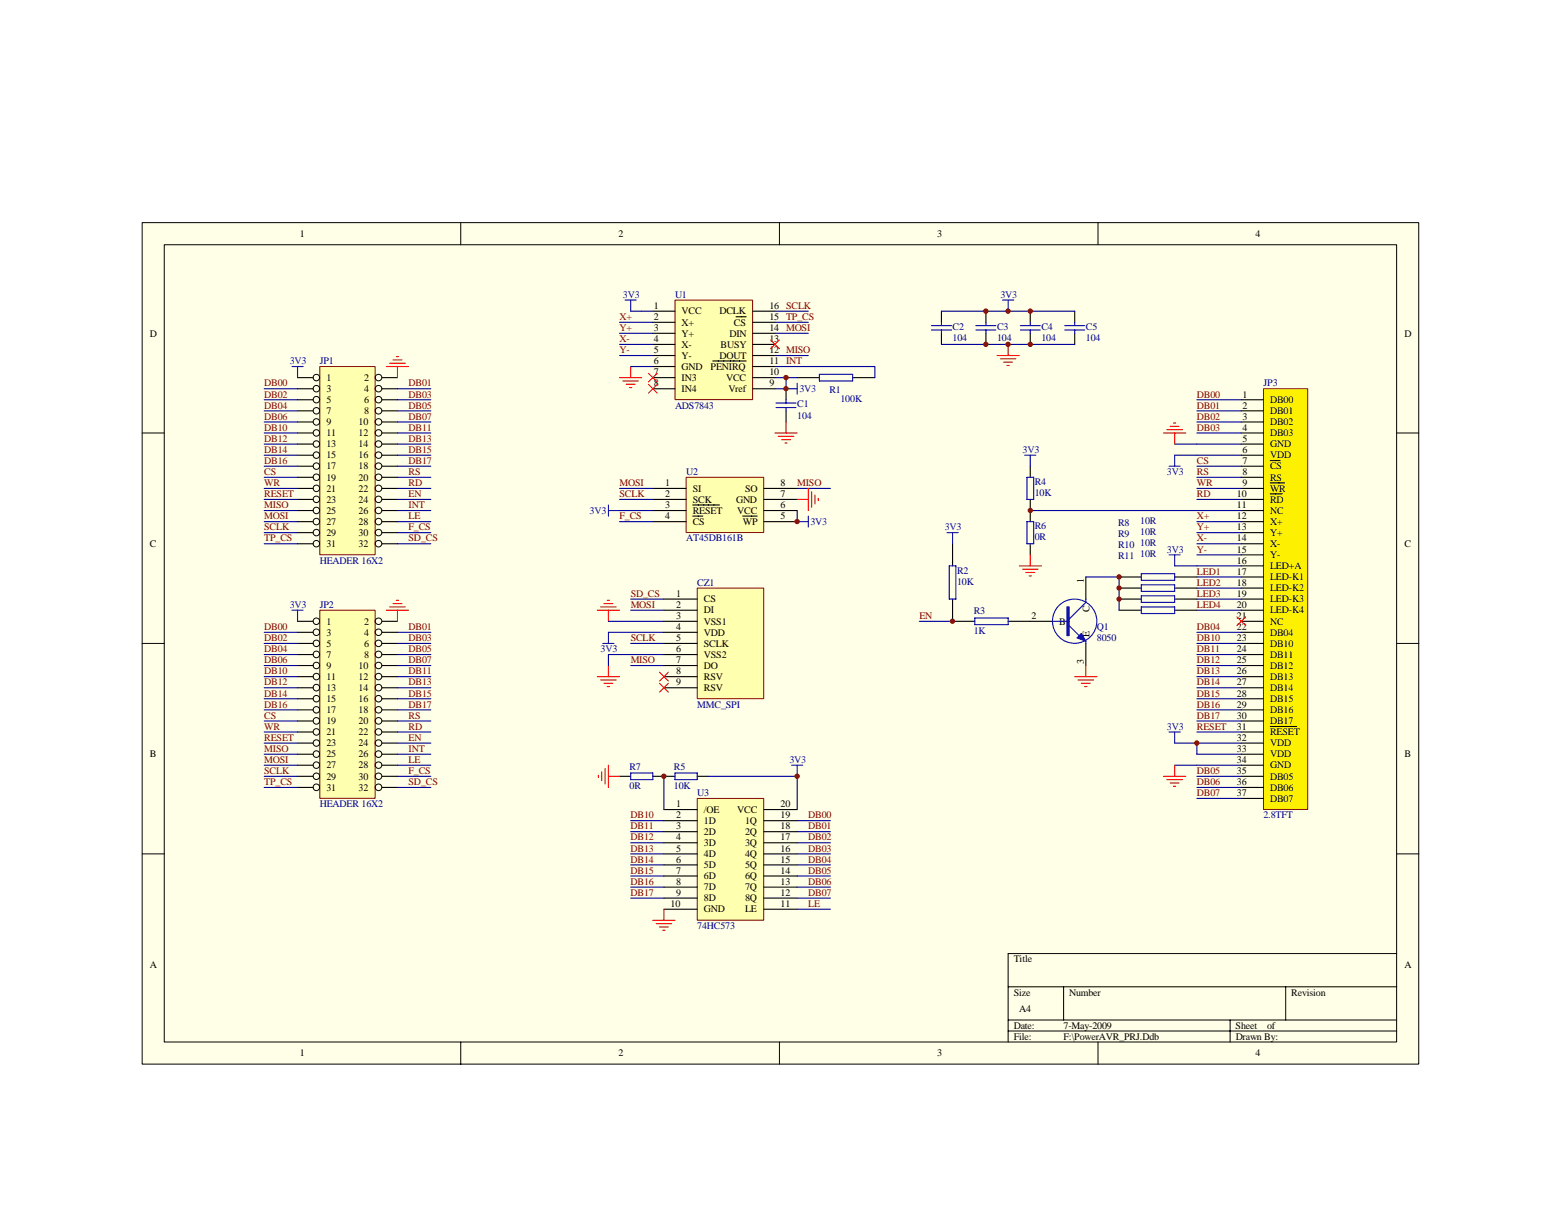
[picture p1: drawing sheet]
<svg xmlns="http://www.w3.org/2000/svg" width="279mm" height="216mm" viewBox="0 0 279 216" stroke-linecap="round" stroke-linejoin="round" font-family="sans-serif">
<path d="M25.4 39.9h228.5v150.6h-228.5z" fill="#ffffe8"/>
<g fill="none" stroke="#000" stroke-width=".18">
<path d="M25.4 39.9h228.5v150.6h-228.5zM82.5 39.9v3.9M139.5 39.9v3.9M196.5 39.9v3.9M29.4 43.8h220.6v142.7h-220.6zM25.4 77.5h4M250 77.5h4M25.4 115.2h4M250 115.2h4M25.4 152.9h4M250 152.9h4M180.4 176.7h69.6"/>
<path d="M190.4 176.7v5.9M230.1 176.7v5.9M250 170.7h-69.6v15.9M82.5 186.6v3.9M139.5 186.6v3.9M180.4 182.6h69.6M180.4 184.6h69.6M196.5 186.6v3.9M220.2 182.6v4"/>
</g>
<path d="M120.8 53.7h13.9v17.8h-13.9z" fill="#ffffb0"/>
<path d="M120.8 53.7h13.9v17.8h-13.9z" fill="none" stroke="#800000" stroke-width=".18"/>
<g fill="none" stroke="#000" stroke-width=".2">
<path d="M116.8 55.7h4M116.8 57.7h4M116.8 59.7h4M131.7 56.7h1.8M134.7 55.7h4M134.7 57.7h4M134.7 59.7h4M116.8 61.7h4M116.8 63.6h4M116.8 65.6h4M116.8 67.6h4M116.8 69.6h4"/>
<path d="M127.6 64.6h5.9M134.7 61.7h4M134.7 63.6h4M134.7 65.6h4M134.7 67.6h4M134.7 69.6h4M170.5 97.3v4M170.5 107.3v3.9M184.4 111.2h4M194.4 103.3v4M194.4 115.2v3.9M200.3 103.3h4"/>
<path d="M200.3 105.3h4M200.3 107.3h4M200.3 109.2h4M210.2 103.3h4M210.2 105.3h4M210.2 107.3h4M210.2 109.2h4"/>
</g>
<g fill="none" stroke="#000080" stroke-width=".2">
<path d="M210.2 79.5h12M214.2 71.6h8M214.2 73.6h8M214.2 75.5h8M214.2 77.5h8M210.2 81.5h12M214.2 83.5h8M214.2 85.4h8M214.2 87.4h8M214.2 89.4h8M214.2 93.4h8M214.2 95.4h8"/>
<path d="M214.2 97.3h8M214.2 99.3h8M194.4 103.3h5.9v5.9M210.2 101.3h12M214.2 103.3h8M214.2 105.3h8M214.2 107.3h8M214.2 109.2h8M214.2 113.2h8M214.2 115.2h8M214.2 117.2h8M214.2 119.1h8"/>
<path d="M214.2 121.1h8M214.2 123.1h8M214.2 125.1h8M214.2 127.1h8M214.2 129.1h8M214.2 131h8M214.2 133h8M214.2 135h8M214.2 137h8M214.2 139h8M214.2 141h8M214.2 142.9h8"/>
</g>
<path d="M208.3 77.5h3.9M208.9 76.9h2.7M209.4 76.3h1.6M210 75.7h.4M210.2 77.5v2M194.4 119.1v2M192.4 121.1h3.9M193 121.7h2.7M193.5 122.3h1.6M194.1 122.9h.4" fill="none" stroke="#f00" stroke-width=".2"/>
<g fill="none" stroke="#00f" stroke-width=".2">
<path d="M209.3 83.5h1.9M209.3 99.3h1.9M210.2 81.5v2M210.2 99.3v2M169.9 101.3h1.2v6h-1.2zM188.4 111.2h3M191.4 112l1.7 1.8M194.4 107.3v.5l-3 3M194.4 114.8v.4M204.3 102.7h5.9v1.2h-5.9zM204.3 104.7h5.9v1.2h-5.9zM204.3 106.7h5.9v1.1h-5.9z"/>
<path d="M204.3 108.6h5.9v1.2h-5.9z"/>
<circle cx="192.4" cy="111.2" r="4"/>
</g>
<g fill="#00f" stroke="#00f" stroke-width=".2">
<path d="M193.5 113.4l.9 1.4-1.6-.6z"/>
<path d="M191 108.6h.4v5.2h-.4z" fill-rule="evenodd"/>
</g>
<path d="M226.2 69.6h7.9v75.3h-7.9z" fill="#fdf101"/>
<path d="M226.1 69.6h8v75.3h-8z" fill="none" stroke="#800000" stroke-width=".18"/>
<g fill="none" stroke="#000" stroke-width=".2">
<path d="M176.5 55.7v2M176.5 59.7v2M184.4 55.7v2M184.4 59.7v2M192.4 55.7v2M192.4 59.7v2M140.7 69.6v2M140.7 73.6v1.9M142.7 67.6h4M152.6 67.6h4M222.2 71.6h3.9M222.2 73.6h3.9"/>
<path d="M222.2 75.5h3.9M222.2 77.5h3.9M222.2 79.5h3.9M222.2 81.5h3.9M222.2 83.5h3.9M222.2 85.4h3.9M222.2 87.4h3.9M222.2 89.4h3.9M222.2 91.4h3.9M222.2 93.4h3.9M222.2 95.4h3.9M222.2 97.3h3.9"/>
<path d="M222.2 99.3h3.9M227.3 82.5h1.8M227.3 86.4h2.6M227.3 88.4h2.2M170.5 111.2h4M180.4 111.2h4M222.2 101.3h3.9M222.2 103.3h3.9M222.2 105.3h3.9M222.2 107.3h3.9M222.2 109.2h3.9M222.2 111.2h3.9"/>
<path d="M222.2 113.2h3.9M222.2 115.2h3.9M222.2 117.2h3.9M222.2 119.1h3.9M222.2 121.1h3.9M222.2 123.1h3.9M222.2 125.1h3.9M222.2 127.1h3.9M222.2 129.1h3.9M222.2 131h3.9M222.2 133h3.9M222.2 135h3.9"/>
<path d="M222.2 137h3.9M222.2 139h3.9M227.3 130h4.8M222.2 141h3.9M222.2 142.9h3.9"/>
</g>
<path d="M116.1 66.8l1.5 1.6M116.1 68.8l1.5 1.6M117.6 66.8l-1.5 1.6M117.6 68.8l-1.5 1.6M221.4 110.4l1.6 1.6M223 110.4l-1.6 1.6" fill="none" stroke="#f00" stroke-width=".18"/>
<g fill="none" stroke="#00f" stroke-width=".2">
<path d="M111.9 53.7h2M112.9 53.7v2M174.7 59.1h3.5M174.7 58.3h3.5M176.5 57.7v.6M176.5 59.1v.6M179.5 53.7h1.9M180.4 53.7v2M182.6 59.1h3.6M182.6 58.3h3.6M184.4 57.7v.6M184.4 59.1v.6"/>
<path d="M190.6 59.1h3.5M190.6 58.3h3.5M192.4 57.7v.6M192.4 59.1v.6M138.9 72.2h3.6M138.9 73h3.6M140.7 69.6h2M140.7 71.6v.6M140.7 73v.6M142.7 68.6v2M146.7 67h5.9v1.2h-5.9zM169.5 95.4h2"/>
<path d="M170.5 95.4v1.9M174.5 110.6h5.9v1.2h-5.9zM209.3 131h1.9M210.2 131v2"/>
</g>
<g fill="none" stroke="#000080" stroke-width=".2">
<path d="M110.9 57.7h5.9M110.9 59.7h5.9M112.9 55.7h3.9M138.7 55.7h6M138.7 57.7h6M138.7 59.7h6M176.5 55.7h15.9M110.9 61.7h5.9M110.9 63.6h5.9M112.9 65.6h3.9M138.7 65.6h17.9v2M138.7 63.6h6"/>
<path d="M138.7 67.6h4M140.7 67.6v2h-2M176.5 61.7h15.9M164.5 111.2h6M210.2 133h4v2M210.2 137h4"/>
</g>
<g fill="none" stroke="#f00" stroke-width=".2">
<path d="M110.9 67.6h4M111.5 68.2h2.8M112.1 68.8h1.6M112.7 69.4h.4M112.9 65.6v2M138.7 77.5h4M139.3 78.1h2.8M139.9 78.7h1.6M140.5 79.3h.4M140.7 75.5v2M178.5 63.6h3.9M179 64.2h2.8"/>
<path d="M179.6 64.8h1.6M180.2 65.4h.4M180.4 61.7v1.9M208.3 139h3.9M208.9 139.6h2.7M210.2 137v2M209.4 140.2h1.6M210 140.8h.4"/>
</g>
<path d="M57.3 65.6h9.8v33.7h-9.8z" fill="#ffffb0"/>
<path d="M57.2 65.6h9.9v33.7h-9.9z" fill="none" stroke="#800000" stroke-width=".18"/>
<g fill="none" stroke="#000" stroke-width=".18">
<circle cx="56.6" cy="71.6" r=".58"/>
<circle cx="56.6" cy="79.5" r=".58"/>
<circle cx="56.6" cy="77.5" r=".58"/>
<circle cx="56.6" cy="73.5" r=".58"/>
<circle cx="56.6" cy="67.6" r=".58"/>
<circle cx="56.6" cy="75.5" r=".58"/>
<circle cx="56.6" cy="69.6" r=".58"/>
<circle cx="67.8" cy="71.6" r=".59"/>
<circle cx="67.8" cy="79.5" r=".59"/>
<circle cx="67.8" cy="77.5" r=".59"/>
<circle cx="67.8" cy="67.6" r=".59"/>
<circle cx="67.8" cy="73.5" r=".59"/>
<circle cx="67.8" cy="75.5" r=".59"/>
<circle cx="67.8" cy="69.6" r=".59"/>
<circle cx="56.6" cy="91.4" r=".58"/>
<circle cx="56.6" cy="95.3" r=".58"/>
<circle cx="56.6" cy="89.4" r=".58"/>
<circle cx="56.6" cy="83.4" r=".58"/>
<circle cx="56.6" cy="85.4" r=".58"/>
<circle cx="56.6" cy="87.4" r=".58"/>
<circle cx="56.6" cy="81.5" r=".58"/>
<circle cx="56.6" cy="93.4" r=".58"/>
<circle cx="56.6" cy="97.3" r=".58"/>
<circle cx="67.8" cy="95.3" r=".59"/>
<circle cx="67.8" cy="91.4" r=".59"/>
<circle cx="67.8" cy="87.4" r=".59"/>
<circle cx="67.8" cy="83.4" r=".59"/>
<circle cx="67.8" cy="85.4" r=".59"/>
<circle cx="67.8" cy="89.4" r=".59"/>
<circle cx="67.8" cy="81.5" r=".59"/>
<circle cx="67.8" cy="93.4" r=".59"/>
<circle cx="67.8" cy="97.3" r=".59"/>
</g>
<g fill="none" stroke="#000" stroke-width=".2">
<path d="M53.3 67.6h2.7M53.3 69.6h2.7M53.3 71.6h2.7M53.3 73.6h2.7M53.3 75.5h2.7M53.3 77.5h2.7M53.3 79.5h2.7M68.4 67.6h2.7M68.4 69.6h2.7M68.4 71.6h2.7M68.4 73.6h2.7M68.4 75.5h2.7"/>
<path d="M68.4 77.5h2.7M68.4 79.5h2.7M53.3 81.5h2.7M53.3 83.5h2.7M53.3 85.4h2.7M53.3 87.4h2.7M53.3 89.4h2.7M53.3 91.4h2.7M53.3 93.4h2.7M53.3 95.4h2.7M53.3 97.3h2.7M68.4 81.5h2.7"/>
<path d="M68.4 83.5h2.7M68.4 85.4h2.7M68.4 87.4h2.7M68.4 89.4h2.7M68.4 91.4h2.7M68.4 93.4h2.7M68.4 95.4h2.7M68.4 97.3h2.7M184.4 83.5v1.9M184.4 89.4v4M184.4 97.3v2"/>
</g>
<g fill="none" stroke="#000080" stroke-width=".2">
<path d="M47.3 69.6h6M47.3 71.6h6M47.3 73.6h6M47.3 75.5h6M47.3 77.5h6M47.3 79.5h6M71.1 69.6h6M71.1 71.6h6M71.1 73.6h6M71.1 75.5h6M71.1 77.5h6M71.1 79.5h6"/>
<path d="M47.3 81.5h6M47.3 83.5h6M47.3 85.4h6M47.3 87.4h6M47.3 89.4h6M47.3 91.4h6M47.3 93.4h6M47.3 95.4h6M47.3 97.3h6M71.1 81.5h6M71.1 83.5h6M71.1 85.4h6"/>
<path d="M71.1 87.4h6M71.1 89.4h6M71.1 91.4h6M71.1 93.4h6M71.1 95.4h6M71.1 97.3h6M184.4 91.4h37.8"/>
</g>
<path d="M52.3 65.6h2M53.3 65.6v2M183.4 81.5h2M183.8 85.4h1.2v4h-1.2zM183.8 93.4h1.2v3.9h-1.2zM184.4 81.5v2" fill="none" stroke="#00f" stroke-width=".2"/>
<path d="M69.2 65.6h3.9M69.7 65h2.8M70.3 64.4h1.6M71 63.8h.3M71.1 65.6v2M184.4 99.3v2M182.4 101.3h4M183 101.9h2.8M183.6 102.5h1.6M184.2 103.1h.4" fill="none" stroke="#f00" stroke-width=".2"/>
<g fill="#800000" stroke="#800000" stroke-width=".18">
<circle cx="214.2" cy="133" r=".39"/>
<circle cx="200.3" cy="103.3" r=".39"/>
<circle cx="200.3" cy="105.3" r=".38"/>
<circle cx="200.3" cy="107.2" r=".38"/>
</g>
<path d="M137.9 60.9l1.6 1.5M139.5 60.9l-1.6 1.5" fill="none" stroke="#f00" stroke-width=".18"/>
<path d="M57.3 109.3h9.8v33.6h-9.8z" fill="#ffffb0"/>
<path d="M57.2 109.2h9.9v33.7h-9.9z" fill="none" stroke="#800000" stroke-width=".18"/>
<g fill="none" stroke="#000" stroke-width=".18">
<circle cx="56.6" cy="117.2" r=".59"/>
<circle cx="56.6" cy="111.2" r=".58"/>
<circle cx="56.6" cy="115.2" r=".58"/>
<circle cx="56.6" cy="119.1" r=".58"/>
<circle cx="56.6" cy="113.2" r=".58"/>
<circle cx="67.8" cy="117.2" r=".59"/>
<circle cx="67.8" cy="111.2" r=".59"/>
<circle cx="67.8" cy="115.2" r=".59"/>
<circle cx="67.8" cy="119.1" r=".59"/>
<circle cx="67.8" cy="113.2" r=".59"/>
<circle cx="56.6" cy="123.1" r=".59"/>
<circle cx="56.6" cy="129" r=".59"/>
<circle cx="56.6" cy="135" r=".59"/>
<circle cx="56.6" cy="137" r=".58"/>
<circle cx="56.6" cy="131" r=".58"/>
<circle cx="56.6" cy="127.1" r=".58"/>
<circle cx="56.6" cy="125.1" r=".58"/>
<circle cx="56.6" cy="121.1" r=".58"/>
<circle cx="56.6" cy="133" r=".58"/>
<circle cx="56.6" cy="139" r=".58"/>
<circle cx="67.8" cy="123.1" r=".59"/>
<circle cx="67.8" cy="129.1" r=".59"/>
<circle cx="67.8" cy="135" r=".59"/>
<circle cx="67.8" cy="137" r=".59"/>
<circle cx="67.8" cy="131" r=".59"/>
<circle cx="67.8" cy="127.1" r=".59"/>
<circle cx="67.8" cy="125.1" r=".59"/>
<circle cx="67.8" cy="133" r=".59"/>
<circle cx="67.8" cy="139" r=".59"/>
<circle cx="67.8" cy="121.1" r=".59"/>
<circle cx="56.6" cy="140.9" r=".59"/>
<circle cx="67.8" cy="140.9" r=".59"/>
</g>
<g fill="none" stroke="#000" stroke-width=".2">
<path d="M53.3 111.2h2.7M53.3 113.2h2.7M53.3 115.2h2.7M53.3 117.2h2.7M53.3 119.1h2.7M68.4 111.2h2.7M68.4 113.2h2.7M68.4 115.2h2.7M68.4 117.2h2.7M68.4 119.1h2.7M53.3 121.1h2.7M53.3 123.1h2.7"/>
<path d="M53.3 125.1h2.7M53.3 127.1h2.7M53.3 129.1h2.7M53.3 131h2.7M53.3 133h2.7M53.3 135h2.7M53.3 137h2.7M53.3 139h2.7M68.4 121.1h2.7M68.4 123.1h2.7M68.4 125.1h2.7M68.4 127.1h2.7"/>
<path d="M68.4 129.1h2.7M68.4 131h2.7M68.4 133h2.7M68.4 135h2.7M68.4 137h2.7M68.4 139h2.7M53.3 141h2.7M68.4 141h2.7"/>
</g>
<g fill="none" stroke="#000080" stroke-width=".2">
<path d="M47.3 113.2h6M47.3 115.2h6M47.3 117.2h6M47.3 119.1h6M71.1 113.2h6M71.1 115.2h6M71.1 117.2h6M71.1 119.1h6M47.3 121.1h6M47.3 123.1h6M47.3 125.1h6M47.3 127.1h6"/>
<path d="M47.3 129.1h6M47.3 131h6M47.3 133h6M47.3 135h6M47.3 137h6M47.3 139h6M71.1 121.1h6M71.1 123.1h6M71.1 125.1h6M71.1 127.1h6M71.1 129.1h6M71.1 131h6"/>
<path d="M71.1 133h6M71.1 135h6M71.1 137h6M71.1 139h6M47.3 141h6M71.1 141h6"/>
</g>
<path d="M52.3 109.2h2M53.3 109.2v2" fill="none" stroke="#00f" stroke-width=".2"/>
<path d="M69.2 109.2h3.9M69.7 108.6h2.8M70.3 108.1h1.6M71 107.5h.3M71.1 109.2v2" fill="none" stroke="#f00" stroke-width=".2"/>
<path d="M122.8 85.5h13.9v9.8h-13.9z" fill="#ffffb0"/>
<path d="M122.8 85.4h13.9v9.9h-13.9z" fill="none" stroke="#800000" stroke-width=".18"/>
<path d="M116.8 87.4h6M116.8 89.4h6M116.8 91.4h6M116.8 93.4h6M124 90.4h4.8M124 92.4h1.8M132.9 92.4h2.6M136.7 87.4h6M136.7 89.4h6M136.7 91.4h6M136.7 93.4h6" fill="none" stroke="#000" stroke-width=".2"/>
<path d="M110.9 87.4h5.9M110.9 89.4h5.9M110.9 93.4h5.9M142.7 87.4h5.9M142.7 91.4v2" fill="none" stroke="#000080" stroke-width=".2"/>
<path d="M108.9 90.4v2M108.9 91.4h2M142.7 93.4h2M144.7 92.4v2" fill="none" stroke="#00f" stroke-width=".2"/>
<path d="M124.8 105.3h11.9v19.8h-11.9z" fill="#ffffb0"/>
<path d="M124.8 105.3h11.9v19.8h-11.9z" fill="none" stroke="#800000" stroke-width=".18"/>
<path d="M168.5 55.7v2M168.5 59.7v2M118.8 107.3h6M118.8 109.2h6M118.8 111.2h6M118.8 113.2h6M118.8 115.2h6M118.8 117.2h6M118.8 119.1h6M118.8 121.1h6M118.8 123.1h6" fill="none" stroke="#000" stroke-width=".2"/>
<path d="M168.5 55.7h8M168.5 61.7h8M110.9 91.4h5.9M108.9 113.2h9.9M108.9 111.2h9.9M112.9 107.3h5.9M112.9 109.2h5.9M112.9 115.2h5.9M112.9 119.1h5.9M118.8 117.2h-9.9v1.9" fill="none" stroke="#000080" stroke-width=".2"/>
<path d="M118 120.3l1.6 1.6M118 122.3l1.6 1.6M119.6 120.3l-1.6 1.6M119.6 122.3l-1.6 1.6" fill="none" stroke="#f00" stroke-width=".18"/>
<g fill="none" stroke="#f00" stroke-width=".2">
<path d="M142.7 89.4h2M144.7 87.4v4M145.3 88v2.8M145.9 88.6v1.6M146.5 89.2v.4M106.9 109.2h4M107.5 108.6h2.8M108.1 108.1h1.6M108.7 107.5h.4M108.9 109.2v2M108.9 119.1v2M106.9 121.1h4"/>
<path d="M107.5 121.7h2.8M108.1 122.3h1.6M108.7 122.9h.4"/>
</g>
<path d="M166.7 59.1h3.6M166.7 58.3h3.6M168.5 57.7v.6M168.5 59.1v.6M107.9 115.2h2M108.9 113.2v2" fill="none" stroke="#00f" stroke-width=".2"/>
<g fill="#800000" stroke="#800000" stroke-width=".18">
<circle cx="176.5" cy="55.7" r=".39"/>
<circle cx="176.5" cy="61.6" r=".39"/>
<circle cx="184.4" cy="61.6" r=".39"/>
<circle cx="184.4" cy="55.7" r=".39"/>
<circle cx="180.4" cy="55.7" r=".39"/>
<circle cx="180.4" cy="61.6" r=".39"/>
</g>
<path d="M124.8 143h11.9v21.7h-11.9z" fill="#ffffb0"/>
<path d="M124.8 142.9h11.9v21.8h-11.9z" fill="none" stroke="#800000" stroke-width=".18"/>
<g fill="none" stroke="#000" stroke-width=".2">
<path d="M110.9 139h2M116.8 139h4M124.8 139h2M118.8 144.9h6M118.8 146.9h6M118.8 148.9h6M118.8 150.9h6M118.8 152.9h6M118.8 154.8h6M118.8 156.8h6M118.8 158.8h6M136.7 144.9h6"/>
<path d="M136.7 146.9h6M136.7 148.9h6M136.7 150.9h6M136.7 152.9h6M136.7 154.8h6M136.7 156.8h6M136.7 158.8h6M118.8 160.8h6M118.8 162.8h6M136.7 160.8h6M136.7 162.8h6"/>
</g>
<path d="M112.9 138.4h3.9v1.2h-3.9zM120.8 138.4h4v1.2h-4zM141.7 137h2M142.7 137v2" fill="none" stroke="#00f" stroke-width=".2"/>
<g fill="none" stroke="#000080" stroke-width=".2">
<path d="M118.8 139v5.9M126.8 139h15.9v5.9M112.9 146.9h5.9M112.9 148.9h5.9M112.9 150.9h5.9M112.9 152.9h5.9M112.9 154.8h5.9M112.9 156.8h5.9M112.9 158.8h5.9M142.7 146.9h5.9M142.7 148.9h5.9M142.7 150.9h5.9"/>
<path d="M142.7 152.9h5.9M142.7 154.8h5.9M142.7 156.8h5.9M142.7 158.8h5.9M112.9 160.8h5.9M142.7 160.8h5.9M142.7 162.8h5.9"/>
</g>
<path d="M107.1 138.8v.4M107.7 138.2v1.6M108.3 137.6v2.8M108.9 137v4M108.9 139h2M116.8 164.8h4M117.5 165.4h2.7M118 165.9h1.6M118.6 166.5h.4M118.8 162.8v2" fill="none" stroke="#f00" stroke-width=".2"/>
<g fill="#800000" stroke="#800000" stroke-width=".18">
<circle cx="140.7" cy="67.6" r=".39"/>
<circle cx="142.7" cy="93.4" r=".39"/>
<circle cx="142.7" cy="139" r=".39"/>
<circle cx="140.7" cy="69.6" r=".39"/>
<circle cx="118.8" cy="139" r=".39"/>
<circle cx="170.5" cy="111.2" r=".39"/>
<circle cx="184.4" cy="91.4" r=".39"/>
</g>
<g font-size="1.8">
<text x="53.7" y="42.4">1</text>
<text x="110.7" y="42.4">2</text>
<text x="167.7" y="42.4">3</text>
<text x="224.7" y="42.4">4</text>
<text x="117.1" y="55.3">1</text>
<text x="117.1" y="57.3">2</text>
<text x="117.1" y="59.3">3</text>
<text x="122" y="56.3">VCC</text>
<text x="122" y="58.3">X+</text>
<text x="128.8" y="56.3">DCLK</text>
<text x="131.4" y="58.3">CS</text>
<text x="137.7" y="57.3">15 TP_CS</text>
<text x="137.7" y="59.3">14 MOSI</text>
<text x="137.7" y="55.3">16 SCLK</text>
<text x="26.8" y="60.3">D</text>
<text x="117.1" y="61.2">4</text>
<text x="117.1" y="63.2">5</text>
<text x="117.1" y="65.2">6</text>
<text x="122" y="60.3">Y+</text>
<text x="122" y="62.2">X-</text>
<text x="122" y="64.2">Y-</text>
<text x="128.8" y="64.2">DOUT</text>
<text x="129" y="62.2">BUSY</text>
<text x="130.6" y="60.3">DIN</text>
<text x="137.7" y="65.2">11 INT</text>
<text x="137.7" y="63.2">12 MISO</text>
<text x="137.7" y="61.2">13</text>
<text x="251.4" y="60.3">D</text>
<text x="58.4" y="68.2">1</text>
<text x="58.4" y="70.2">3</text>
<text x="65.2" y="68.2">2</text>
<text x="65.2" y="70.2">4</text>
<text x="117.1" y="67.2">7</text>
<text x="117.1" y="69.2">8</text>
<text x="122" y="66.2">GND</text>
<text x="122" y="68.2">IN3</text>
<text x="122" y="70.2">IN4</text>
<text x="127.2" y="66.2">PENIRQ</text>
<text x="130" y="68.2">VCC</text>
<text x="130.4" y="70.2">Vref</text>
<text x="137.7" y="69.2">9</text>
<text x="137.7" y="67.2">10</text>
<text x="222.4" y="71.2">1</text>
<text x="58.4" y="72.1">5</text>
<text x="58.4" y="74.1">7</text>
<text x="58.4" y="76.1">9</text>
<text x="64.2" y="76.1">10</text>
<text x="65.2" y="72.1">6</text>
<text x="65.2" y="74.1">8</text>
<text x="222.4" y="73.1">2</text>
<text x="222.4" y="75.1">3</text>
<text x="222.4" y="77.1">4</text>
<text x="227.3" y="72.1">DB00</text>
<text x="227.3" y="74.1">DB01</text>
<text x="227.3" y="76.1">DB02</text>
<text x="58.4" y="78.1">11</text>
<text x="58.4" y="80.1">13</text>
<text x="58.4" y="82.1">15</text>
<text x="64.2" y="78.1">12</text>
<text x="64.2" y="80.1">14</text>
<text x="64.2" y="82.1">16</text>
<text x="222.4" y="79.1">5</text>
<text x="222.4" y="81.1">6</text>
<text x="222.4" y="83.1">7</text>
<text x="227.3" y="78.1">DB03</text>
<text x="227.3" y="80.1">GND</text>
<text x="227.3" y="82.1">VDD</text>
<text x="58.4" y="84">17</text>
<text x="58.4" y="86">19</text>
<text x="58.4" y="88">21</text>
<text x="58.4" y="90">23</text>
<text x="64.2" y="84">18</text>
<text x="64.2" y="86">20</text>
<text x="64.2" y="88">22</text>
<text x="64.2" y="90">24</text>
<text x="119" y="87">1</text>
<text x="119" y="89">2</text>
<text x="124" y="88">SI</text>
<text x="124" y="90">SCK</text>
<text x="131.7" y="90">GND</text>
<text x="133.3" y="88">SO</text>
<text x="139.7" y="87">8</text>
<text x="139.7" y="89">7</text>
<text x="221.4" y="89">10</text>
<text x="222.4" y="85">8</text>
<text x="222.4" y="87">9</text>
<text x="227.3" y="84">CS</text>
<text x="227.3" y="86">RS</text>
<text x="227.3" y="88">WR</text>
<text x="227.3" y="90">RD</text>
<text x="58.4" y="92">25</text>
<text x="58.4" y="94">27</text>
<text x="58.4" y="95.9">29</text>
<text x="64.2" y="92">26</text>
<text x="64.2" y="94">28</text>
<text x="64.2" y="95.9">30</text>
<text x="119" y="91">3</text>
<text x="119" y="93">4</text>
<text x="124" y="92">RESET</text>
<text x="124" y="94">CS</text>
<text x="132" y="92">VCC</text>
<text x="132.9" y="94">WP</text>
<text x="139.7" y="93">5</text>
<text x="139.7" y="91">6</text>
<text x="221.4" y="91">11</text>
<text x="221.4" y="93">12</text>
<text x="221.4" y="95">13</text>
<text x="227.3" y="92">NC</text>
<text x="227.3" y="94">X+</text>
<text x="227.3" y="95.9">Y+</text>
<text x="26.8" y="97.9">C</text>
<text x="58.4" y="97.9">31</text>
<text x="64.2" y="97.9">32</text>
<text x="221.4" y="96.9">14</text>
<text x="221.4" y="98.9">15</text>
<text x="221.4" y="100.9">16</text>
<text x="227.3" y="97.9">X-</text>
<text x="227.3" y="99.9">Y-</text>
<text x="227.3" y="101.9">LED+A</text>
<text x="251.4" y="97.9">C</text>
<text x="121" y="106.8">1</text>
<text x="126" y="107.8">CS</text>
<text x="194" y="104.3" transform="rotate(-90 194 104.3)">1</text>
<text x="221.4" y="102.9">17</text>
<text x="221.4" y="104.9">18</text>
<text x="221.4" y="106.8">19</text>
<text x="227.3" y="103.9">LED-K1</text>
<text x="227.3" y="105.9">LED-K2</text>
<text x="227.3" y="107.8">LED-K3</text>
<text x="58.4" y="111.8">1</text>
<text x="58.4" y="113.8">3</text>
<text x="65.2" y="111.8">2</text>
<text x="65.2" y="113.8">4</text>
<text x="121" y="108.8">2</text>
<text x="121" y="110.8">3</text>
<text x="121" y="112.8">4</text>
<text x="126" y="109.8">DI</text>
<text x="126" y="111.8">VSS1</text>
<text x="126" y="113.8">VDD</text>
<text x="184.6" y="110.8">2</text>
<text x="189.6" y="111.8">B</text>
<text x="195" y="109.6" transform="rotate(-90 195 109.6)">C</text>
<text x="221.4" y="108.8">20</text>
<text x="221.4" y="110.8">21</text>
<text x="221.4" y="112.8">22</text>
<text x="227.3" y="109.8">LED-K4</text>
<text x="227.3" y="111.8">NC</text>
<text x="227.3" y="113.8">DB04</text>
<text x="58.4" y="115.8">5</text>
<text x="58.4" y="117.8">7</text>
<text x="58.4" y="119.7">9</text>
<text x="64.2" y="119.7">10</text>
<text x="65.2" y="115.8">6</text>
<text x="65.2" y="117.8">8</text>
<text x="121" y="114.8">5</text>
<text x="121" y="116.8">6</text>
<text x="121" y="118.7">7</text>
<text x="126" y="115.8">SCLK</text>
<text x="126" y="117.8">VSS2</text>
<text x="126" y="119.7">DO</text>
<text x="194" y="119" transform="rotate(-90 194 119)">3</text>
<text x="195" y="114" transform="rotate(-90 195 114)">E</text>
<text x="221.4" y="114.8">23</text>
<text x="221.4" y="116.8">24</text>
<text x="221.4" y="118.7">25</text>
<text x="227.3" y="115.8">DB10</text>
<text x="227.3" y="117.8">DB11</text>
<text x="227.3" y="119.7">DB12</text>
<text x="58.4" y="121.7">11</text>
<text x="58.4" y="123.7">13</text>
<text x="58.4" y="125.7">15</text>
<text x="64.2" y="121.7">12</text>
<text x="64.2" y="123.7">14</text>
<text x="64.2" y="125.7">16</text>
<text x="121" y="120.7">8</text>
<text x="121" y="122.7">9</text>
<text x="126" y="121.7">RSV</text>
<text x="126" y="123.7">RSV</text>
<text x="221.4" y="120.7">26</text>
<text x="221.4" y="122.7">27</text>
<text x="221.4" y="124.7">28</text>
<text x="227.3" y="121.7">DB13</text>
<text x="227.3" y="123.7">DB14</text>
<text x="227.3" y="125.7">DB15</text>
<text x="58.4" y="127.7">17</text>
<text x="58.4" y="129.6">19</text>
<text x="58.4" y="131.6">21</text>
<text x="64.2" y="127.7">18</text>
<text x="64.2" y="129.6">20</text>
<text x="64.2" y="131.6">22</text>
<text x="221.4" y="126.7">29</text>
<text x="221.4" y="128.7">30</text>
<text x="221.4" y="130.6">31</text>
<text x="227.3" y="127.7">DB16</text>
<text x="227.3" y="129.6">DB17</text>
<text x="227.3" y="131.6">RESET</text>
<text x="26.8" y="135.6">B</text>
<text x="58.4" y="133.6">23</text>
<text x="58.4" y="135.6">25</text>
<text x="58.4" y="137.6">27</text>
<text x="64.2" y="133.6">24</text>
<text x="64.2" y="135.6">26</text>
<text x="64.2" y="137.6">28</text>
<text x="221.4" y="132.6">32</text>
<text x="221.4" y="134.6">33</text>
<text x="221.4" y="136.6">34</text>
<text x="227.3" y="133.6">VDD</text>
<text x="227.3" y="135.6">VDD</text>
<text x="227.3" y="137.6">GND</text>
<text x="251.4" y="135.6">B</text>
<text x="58.4" y="139.6">29</text>
<text x="58.4" y="141.5">31</text>
<text x="64.2" y="139.6">30</text>
<text x="64.2" y="141.5">32</text>
<text x="221.4" y="138.6">35</text>
<text x="221.4" y="140.5">36</text>
<text x="221.4" y="142.5">37</text>
<text x="227.3" y="139.6">DB05</text>
<text x="227.3" y="141.5">DB06</text>
<text x="227.3" y="143.5">DB07</text>
<text x="121" y="144.5">1</text>
<text x="121" y="146.5">2</text>
<text x="121" y="148.5">3</text>
<text x="126" y="145.5">/OE</text>
<text x="126" y="147.5">1D</text>
<text x="126" y="149.5">2D</text>
<text x="132" y="145.5">VCC</text>
<text x="133.3" y="149.5">2Q</text>
<text x="133.3" y="147.5">1Q</text>
<text x="139.7" y="148.5">18</text>
<text x="139.7" y="146.5">19</text>
<text x="139.7" y="144.5">20</text>
<text x="121" y="150.5">4</text>
<text x="121" y="152.4">5</text>
<text x="121" y="154.4">6</text>
<text x="126" y="151.4">3D</text>
<text x="126" y="153.4">4D</text>
<text x="126" y="155.4">5D</text>
<text x="133.3" y="155.4">5Q</text>
<text x="133.3" y="153.4">4Q</text>
<text x="133.3" y="151.4">3Q</text>
<text x="139.7" y="154.4">15</text>
<text x="139.7" y="152.4">16</text>
<text x="139.7" y="150.5">17</text>
<text x="121" y="156.4">7</text>
<text x="121" y="158.4">8</text>
<text x="121" y="160.4">9</text>
<text x="126" y="157.4">6D</text>
<text x="126" y="159.4">7D</text>
<text x="126" y="161.4">8D</text>
<text x="133.3" y="161.4">8Q</text>
<text x="133.3" y="159.4">7Q</text>
<text x="133.3" y="157.4">6Q</text>
<text x="139.7" y="160.4">12</text>
<text x="139.7" y="158.4">13</text>
<text x="139.7" y="156.4">14</text>
<text x="120" y="162.3">10</text>
<text x="126" y="163.3">GND</text>
<text x="133.3" y="163.3">LE</text>
<text x="139.7" y="162.3">11</text>
<text x="26.8" y="173.2">A</text>
<text x="181.4" y="172.3">Title</text>
<text x="251.4" y="173.2">A</text>
<text x="181.4" y="178.2">Size</text>
<text x="191.4" y="178.2">Number</text>
<text x="231.1" y="178.2">Revision</text>
<text x="181.4" y="184.2">Date:</text>
<text x="182.4" y="181.2">A4</text>
<text x="190.4" y="184.2">7-May-2009</text>
<text x="221.2" y="184.2">Sheet</text>
<text x="226.8" y="184.2">of</text>
<text x="53.7" y="189.1">1</text>
<text x="110.7" y="189.1">2</text>
<text x="167.7" y="189.1">3</text>
<text x="181.4" y="186.1">File:</text>
<text x="190.4" y="186.1">F:\PowerAVR_PRJ.Ddb</text>
<text x="221.2" y="186.1">Drawn By:</text>
<text x="224.7" y="189.1">4</text>
</g>
<g font-size="1.8" fill="#00f">
<text x="111.5" y="53.3">3V3</text>
<text x="179" y="53.3">3V3</text>
<text x="51.9" y="65.2">3V3</text>
<text x="143.1" y="70.2">3V3</text>
<text x="183" y="81.1">3V3</text>
<text x="208.9" y="85">3V3</text>
<text x="105.5" y="92">3V3</text>
<text x="145.1" y="94">3V3</text>
<text x="169.1" y="95">3V3</text>
<text x="208.9" y="98.9">3V3</text>
<text x="51.9" y="108.8">3V3</text>
<text x="107.5" y="116.8">3V3</text>
<text x="208.9" y="130.6">3V3</text>
<text x="141.3" y="136.6">3V3</text>
</g>
<g font-size="1.8" fill="#000080">
<text x="120.8" y="53.3">U1</text>
<text x="170.5" y="59.1">C2</text>
<text x="178.5" y="59.1">C3</text>
<text x="186.4" y="59.1">C4</text>
<text x="194.4" y="59.1">C5</text>
<text x="57.2" y="65.2">JP1</text>
<text x="170.5" y="61">104</text>
<text x="178.5" y="61">104</text>
<text x="186.4" y="61">104</text>
<text x="194.4" y="61">104</text>
<text x="148.4" y="70.4">R1</text>
<text x="150.4" y="71.9">100K</text>
<text x="226.1" y="69.2">JP3</text>
<text x="120.8" y="73.1">ADS7843</text>
<text x="142.7" y="72.9">C1</text>
<text x="142.7" y="74.9">104</text>
<text x="122.8" y="85">U2</text>
<text x="185.2" y="86.8">R4</text>
<text x="185.2" y="88.8">10K</text>
<text x="185.2" y="94.7">R6</text>
<text x="200.1" y="94.1">R8</text>
<text x="204.1" y="93.7">10R</text>
<text x="204.1" y="95.7">10R</text>
<text x="57.2" y="100.9">HEADER 16X2</text>
<text x="122.8" y="96.9">AT45DB161B</text>
<text x="185.2" y="96.7">0R</text>
<text x="200.1" y="96.1">R9</text>
<text x="200.1" y="98.1">R10</text>
<text x="200.1" y="100.1">R11</text>
<text x="204.1" y="97.7">10R</text>
<text x="204.1" y="99.7">10R</text>
<text x="124.8" y="104.9">CZ1</text>
<text x="171.3" y="102.7">R2</text>
<text x="171.3" y="104.7">10K</text>
<text x="57.2" y="108.8">JP2</text>
<text x="174.3" y="110">R3</text>
<text x="174.3" y="113.6">1K</text>
<text x="196.3" y="112.8">Q1</text>
<text x="196.3" y="114.8">8050</text>
<text x="124.8" y="126.7">MMC_SPI</text>
<text x="112.7" y="137.8">R7</text>
<text x="120.6" y="137.8">R5</text>
<text x="112.7" y="141.3">0R</text>
<text x="120.6" y="141.3">10K</text>
<text x="124.8" y="142.5">U3</text>
<text x="57.2" y="144.5">HEADER 16X2</text>
<text x="226.1" y="146.5">2.8TFT</text>
<text x="124.8" y="166.3">74HC573</text>
</g>
<g font-size="1.8" fill="#800000">
<text x="110.9" y="57.3">X+</text>
<text x="110.9" y="59.3">Y+</text>
<text x="110.9" y="61.2">X-</text>
<text x="110.9" y="63.2">Y-</text>
<text x="47.3" y="69.2">DB00</text>
<text x="47.3" y="71.2">DB02</text>
<text x="73.1" y="69.2">DB01</text>
<text x="73.1" y="71.2">DB03</text>
<text x="214.2" y="71.2">DB00</text>
<text x="47.3" y="73.1">DB04</text>
<text x="47.3" y="75.1">DB06</text>
<text x="47.3" y="77.1">DB10</text>
<text x="73.1" y="73.1">DB05</text>
<text x="73.1" y="75.1">DB07</text>
<text x="73.1" y="77.1">DB11</text>
<text x="214.2" y="73.1">DB01</text>
<text x="214.2" y="75.1">DB02</text>
<text x="214.2" y="77.1">DB03</text>
<text x="47.3" y="79.1">DB12</text>
<text x="47.3" y="81.1">DB14</text>
<text x="47.3" y="83.1">DB16</text>
<text x="73.1" y="79.1">DB13</text>
<text x="73.1" y="81.1">DB15</text>
<text x="73.1" y="83.1">DB17</text>
<text x="214.2" y="83.1">CS</text>
<text x="47.3" y="85">CS</text>
<text x="47.3" y="87">WR</text>
<text x="47.3" y="89">RESET</text>
<text x="73.1" y="85">RS</text>
<text x="73.1" y="89">EN</text>
<text x="73.1" y="87">RD</text>
<text x="110.9" y="87">MOSI</text>
<text x="110.9" y="89">SCLK</text>
<text x="142.7" y="87">MISO</text>
<text x="214.2" y="85">RS</text>
<text x="214.2" y="87">WR</text>
<text x="214.2" y="89">RD</text>
<text x="47.3" y="91">MISO</text>
<text x="47.3" y="93">MOSI</text>
<text x="47.3" y="95">SCLK</text>
<text x="73.1" y="93">LE</text>
<text x="73.1" y="91">INT</text>
<text x="73.1" y="95">F_CS</text>
<text x="110.9" y="93">F_CS</text>
<text x="214.2" y="93">X+</text>
<text x="214.2" y="95">Y+</text>
<text x="47.3" y="96.9">TP_CS</text>
<text x="73.1" y="96.9">SD_CS</text>
<text x="214.2" y="96.9">X-</text>
<text x="214.2" y="98.9">Y-</text>
<text x="112.9" y="106.8">SD_CS</text>
<text x="214.2" y="104.9">LED2</text>
<text x="214.2" y="106.8">LED3</text>
<text x="214.2" y="102.9">LED1</text>
<text x="47.3" y="112.8">DB00</text>
<text x="73.1" y="112.8">DB01</text>
<text x="112.9" y="108.8">MOSI</text>
<text x="164.5" y="110.8">EN</text>
<text x="214.2" y="108.8">LED4</text>
<text x="214.2" y="112.8">DB04</text>
<text x="47.3" y="114.8">DB02</text>
<text x="47.3" y="116.8">DB04</text>
<text x="47.3" y="118.7">DB06</text>
<text x="73.1" y="114.8">DB03</text>
<text x="73.1" y="116.8">DB05</text>
<text x="73.1" y="118.7">DB07</text>
<text x="112.9" y="114.8">SCLK</text>
<text x="112.9" y="118.7">MISO</text>
<text x="214.2" y="114.8">DB10</text>
<text x="214.2" y="116.8">DB11</text>
<text x="214.2" y="118.7">DB12</text>
<text x="47.3" y="120.7">DB10</text>
<text x="47.3" y="122.7">DB12</text>
<text x="47.3" y="124.7">DB14</text>
<text x="73.1" y="120.7">DB11</text>
<text x="73.1" y="122.7">DB13</text>
<text x="73.1" y="124.7">DB15</text>
<text x="214.2" y="120.7">DB13</text>
<text x="214.2" y="122.7">DB14</text>
<text x="214.2" y="124.7">DB15</text>
<text x="47.3" y="126.7">DB16</text>
<text x="47.3" y="128.7">CS</text>
<text x="47.3" y="130.6">WR</text>
<text x="73.1" y="126.7">DB17</text>
<text x="73.1" y="128.7">RS</text>
<text x="73.1" y="130.6">RD</text>
<text x="214.2" y="126.7">DB16</text>
<text x="214.2" y="128.7">DB17</text>
<text x="214.2" y="130.6">RESET</text>
<text x="47.3" y="132.6">RESET</text>
<text x="47.3" y="134.6">MISO</text>
<text x="47.3" y="136.6">MOSI</text>
<text x="73.1" y="136.6">LE</text>
<text x="73.1" y="134.6">INT</text>
<text x="73.1" y="132.6">EN</text>
<text x="47.3" y="138.6">SCLK</text>
<text x="47.3" y="140.5">TP_CS</text>
<text x="73.1" y="140.5">SD_CS</text>
<text x="73.1" y="138.6">F_CS</text>
<text x="214.2" y="138.6">DB05</text>
<text x="214.2" y="140.5">DB06</text>
<text x="214.2" y="142.5">DB07</text>
<text x="112.9" y="146.5">DB10</text>
<text x="112.9" y="148.5">DB11</text>
<text x="144.7" y="146.5">DB00</text>
<text x="144.7" y="148.5">DB01</text>
<text x="112.9" y="150.5">DB12</text>
<text x="112.9" y="152.4">DB13</text>
<text x="112.9" y="154.4">DB14</text>
<text x="144.7" y="150.5">DB02</text>
<text x="144.7" y="152.4">DB03</text>
<text x="144.7" y="154.4">DB04</text>
<text x="112.9" y="156.4">DB15</text>
<text x="112.9" y="158.4">DB16</text>
<text x="112.9" y="160.4">DB17</text>
<text x="144.7" y="156.4">DB05</text>
<text x="144.7" y="158.4">DB06</text>
<text x="144.7" y="160.4">DB07</text>
<text x="144.7" y="162.3">LE</text>
</g>
</svg>
